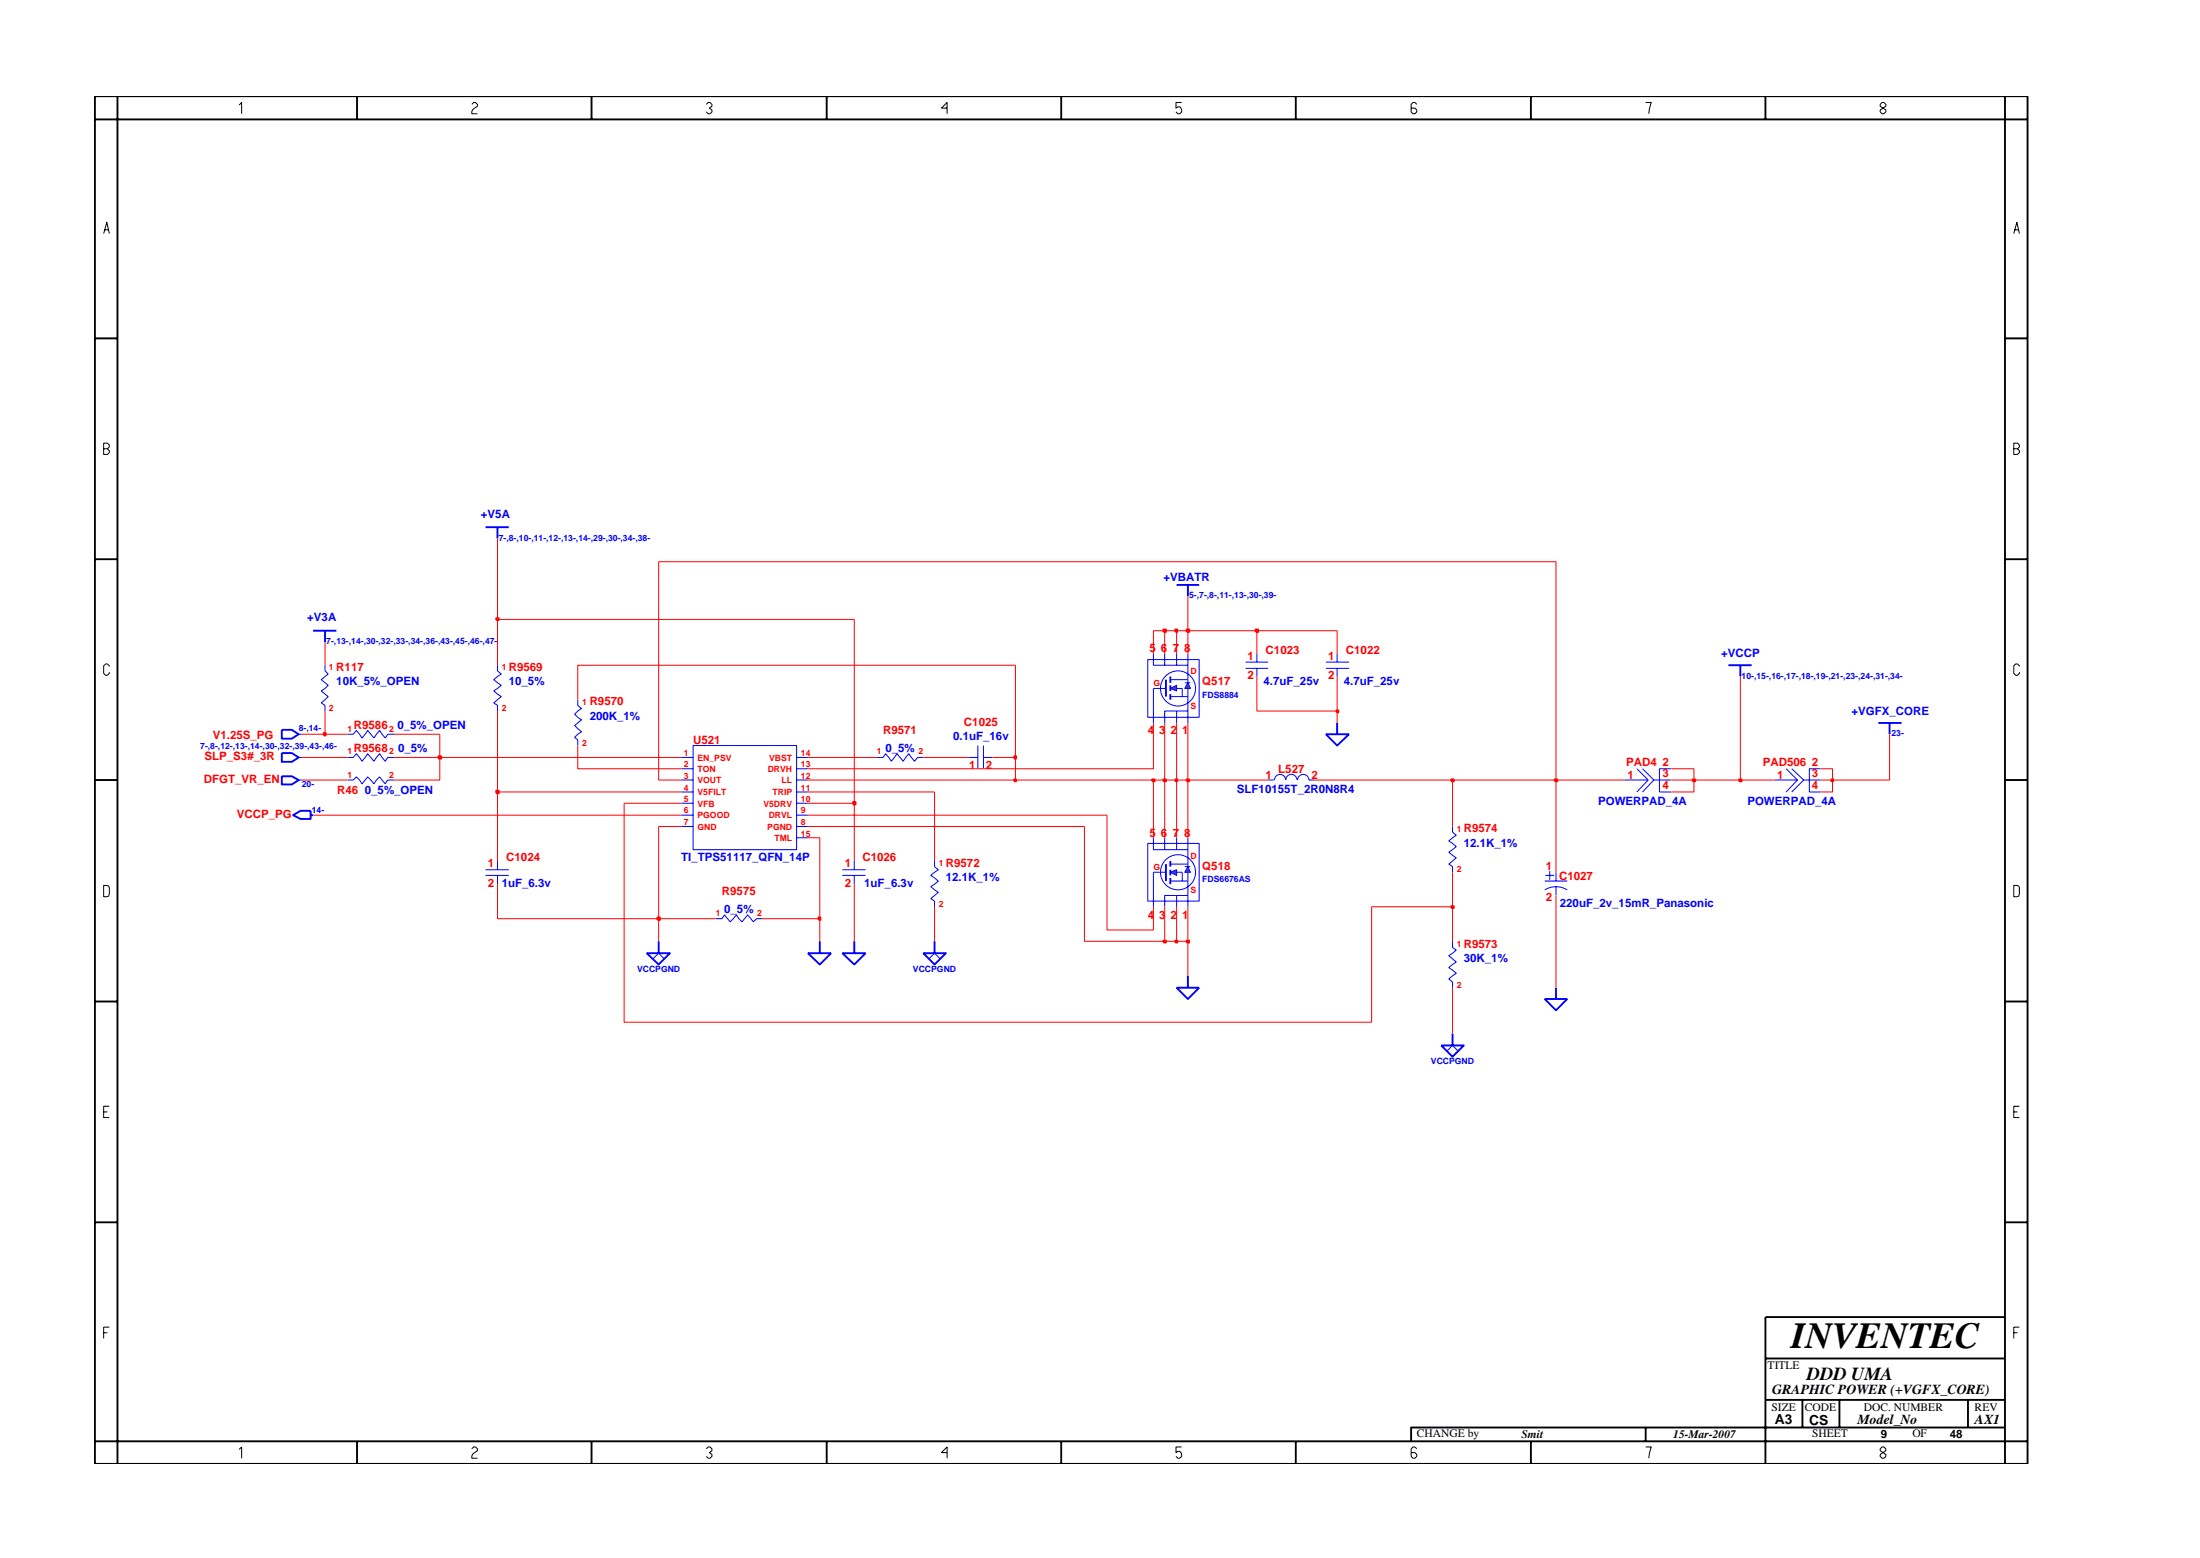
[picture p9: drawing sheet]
<svg xmlns="http://www.w3.org/2000/svg" width="297mm" height="210mm" viewBox="0 0 297 210" stroke-linecap="round" stroke-linejoin="round" font-family="sans-serif">
<g fill="none" stroke="#00f" stroke-width=".25">
<path d="M65.6 71.1h3.1M67.2 71.1v1.6M158.9 78.9h3M160.4 78.9v1.6M157.4 91.7v2.3M179 99.1h3.1l-1.6 1.5zM180.5 97.6v1.5M233.4 89.8h3.1M235 89.8v1.5M253.6 97.6h3.1M255.1 97.6v1.5M38 101.6h1.4l.9 .6-.9 .6h-1.4z"/>
<path d="M39.6 110l1-.6h1.3v1.1h-1.3zM41.9 110h.4M87.3 128.6h3.2l-1.6 1.6zM88.9 127v1.6M109.1 128.6h3.1l-1.5 1.6zM110.7 127v1.6M124.7 128.6h3l-1.5 1.6zM126.2 127v1.6M158.9 133.3h3l-1.5 1.5zM160.4 131.7v1.6M196.1 139.5v1.6M208.6 134.8h3l-1.5 1.5z"/>
<path d="M210.1 133.3v1.5M194.6 141.1h3l-1.5 1.5z"/>
</g>
<g fill="none" stroke="#00f" stroke-width=".14">
<path d="M155.7 92.9h1.7M168.2 89.4h3M168.2 90.2h3M169.7 88.3v1.1M169.7 90.2v1.1M179 89.4h3.1M179 90.2h3.1M180.5 88.3v1.1M180.5 90.2v1.1M40.3 102.2h.5M92 102.2h1.6M92 105.3h1.6"/>
<path d="M92 103.7h1.6M92 106.9h1.6M92 108.4h1.6M92 110h1.6M92 111.5h1.6M93.6 100.6h14v14.1h-14zM107.6 102.2h1.5M107.6 105.3h1.5M107.6 103.7h1.5M107.6 106.9h1.5M107.6 108.4h1.5M107.6 110h1.5"/>
<path d="M107.6 111.5h1.5M107.6 113.1h1.5M113.7 118.1h3.2M113.7 117.4h3.2M115.3 116.2v1.2M115.3 118.1v1.2M126.2 116.2v.8l.5 .4-1 .7 1 .8-1 .8 1 .7-1 .9 .5 .3v.8M130.8 102.2h1.2M132 100.6v3.1M132.8 102.2h1.2M132.8 100.6v3.1M171.2 105.3h.8"/>
<path d="M172.1 105.3a.76 .76 0 0 1 .7-.8 .76 .76 0 0 1 .8 .8 .76 .76 0 0 1 .8-.8 .76 .76 0 0 1 .7 .8M175.2 105.3a.76 .76 0 0 1 .8-.8 .76 .76 0 0 1 .7 .8h.8M196.1 111.5v.8l.5 .4-1 .8 1 .7-1 .8 1 .8-1 .8 .5 .4v.7M208.6 118.9h3M208.6 118.1h1.2M209.2 117.5v1.2M210.1 117.7v1.2M210.1 119.7v1.1M239.6 105.3h3.1M241.2 103.7l1.5 1.6M241.9 103.7l1.6 1.6M242.7 105.3l-1.5 1.6"/>
<path d="M243.5 105.3h2.3M243.5 105.3l-1.6 1.6M245.8 103.7h-1.5v3.2h1.5M88.2 129.4l.7-.8 .8 .8M96.6 124h.9l.3-.5 .8 .9 .8-.9 .8 .9 .8-.9 .7 .9 .4-.4h.8M125.4 129.4l.8-.8 .7 .8M196.1 127v.9l.5 .3-1 .8 1 .8-1 .8 1 .7-1 .8 .5 .4v.8M208.6 120.1a2.88 2.88 0 0 1 3 0M195.4 141.8l.7-.7 .8 .7"/>
</g>
<path d="M160.4 92.1l.3 .8h-.7z" fill="#3c3cc8"/>
<path d="M160 92.1h.7M160.4 92.1l.3 .8h-.7z" fill="none" stroke="#00f" stroke-width=".14"/>
<path d="M158 92.9l.9-.4v.7z" fill="#3c3cc8"/>
<g fill="none" stroke="#00f" stroke-width=".14">
<path d="M155 89h6.9v7.8h-6.9zM155.7 88.3v1.5h4.7M155.7 92.9v4.7M157.3 88.3v1.5M158 92.9l.9-.4v.7zM158 94h2.4M158 91.7h2.4M158.9 92.9h.7v1.1M158.9 88.3v1.5M158.9 96v1.6M160.4 88.3v3.8M160.4 92.9v4.7"/>
<path d="M160.4 96h-3.1v1.6M155.7 117.7h1.7"/>
<circle cx="159.1" cy="92.9" r="2.37"/>
</g>
<path d="M158 91.3v.8M158 92.5v.7M158 93.7v.7M157.4 116.6v2.3" fill="none" stroke="#00f" stroke-width=".25"/>
<path d="M160.4 117l.3 .7h-.7z" fill="#3c3cc8"/>
<path d="M160 117h.7M160.4 117l.3 .7h-.7z" fill="none" stroke="#00f" stroke-width=".14"/>
<path d="M158 117.7l.9-.3v.7z" fill="#3c3cc8"/>
<g fill="none" stroke="#00f" stroke-width=".14">
<path d="M40.3 99.1h.5M43.9 89.8v.7l.4 .5-.9 .7 .9 .8-.9 .7 .9 .8-.9 .9 .5 .3v.8M46.9 99.1h.8l.4-.5 .8 1 .7-1 .9 1 .8-1 .7 1 .4-.5h.8M67.2 89.8v.7l.5 .5-1 .7 1 .8-1 .7 1 .8-1 .9 .5 .3v.8M78 94.4v.8l.5 .4-.9 .8 .9 .7-.9 .8 .9 .8-.9 .8 .4 .4v.7M40.3 105.3h.5M46.9 102.2h.8l.4-.5 .8 1 .7-1 .9 1 .8-1 .7 1 .4-.5h.8M46.9 105.3h.8l.4-.5 .8 1 .7-1 .9 1 .8-1 .7 1 .4-.5h.8M65.6 117.4h3.1M65.6 118.1h3.1M67.2 116.2v1.2M67.2 118.1v1.2"/>
<path d="M118.4 102.2h.8l.4-.5 .7 1 .8-1 .8 1 .8-1 .8 1 .4-.5h.8M155 113.8h6.9v7.8h-6.9zM155.7 113.1v1.6h4.7M155.7 117.7v4.7M157.3 113.1v1.6M158 117.7l.9-.3v.7zM158 118.9h2.4M158 116.6h2.4M158.9 117.7h.7v1.2M158.9 113.1v1.6M160.4 113.1v3.9M160.4 117.7v4.7"/>
<path d="M219.4 105.3h3.1M221 103.7l1.5 1.6M221.8 103.7l1.5 1.6M222.5 105.3l-1.5 1.6M223.3 105.3h2.4M223.3 105.3l-1.5 1.6M225.7 103.7h-1.6v3.2h1.6M158.9 120.8v1.6M160.4 120.8h-3.1v1.6"/>
<circle cx="159.1" cy="117.7" r="2.37"/>
</g>
<path d="M38 98.5h1.4l.9 .6-.9 .6h-1.4zM42.3 85.1h3.1M43.9 85.1v1.5M38 104.8h1.4l.9 .5-.9 .6h-1.4zM158 116.2v.8M158 117.4v.7M158 118.5v.8M113.7 128.6h3.2l-1.6 1.6zM115.3 127v1.6" fill="none" stroke="#00f" stroke-width=".25"/>
<path d="M84.3 108.4v29.6h100.9v-15.6M115.3 119.3v7.7M146.4 111.5v15.5h10.9M88.9 124v3M110.7 124v3M126.2 122.4v4.6M160.4 127v4.7M196.1 133.3v6.2M210.1 120.8v12.5" fill="none" stroke="#f00" stroke-width=".14"/>
<path d="M157.1 126.9h.3v.3h-.3z" fill="#8e2323"/>
<path d="M157.1 126.9h.3v.3h-.3z" fill="none" stroke="#f00" stroke-width=".25"/>
<path d="M157.3 122.4v4.6h1.6" fill="none" stroke="#f00" stroke-width=".14"/>
<path d="M158.7 126.9h.2v.3h-.2z" fill="#8e2323"/>
<path d="M158.7 126.9h.2v.3h-.2z" fill="none" stroke="#f00" stroke-width=".25"/>
<path d="M158.9 122.4v4.6h1.5" fill="none" stroke="#f00" stroke-width=".14"/>
<path d="M160.2 126.9h.4v.3h-.4z" fill="#8e2323"/>
<path d="M160.2 126.9h.4v.3h-.4z" fill="none" stroke="#f00" stroke-width=".25"/>
<path d="M67.2 119.3v4.7h21.7M149.5 110v15.5h6.2v-3.1M160.4 122.4v4.6M196.1 122.4v4.6" fill="none" stroke="#f00" stroke-width=".14"/>
<path d="M88.8 123.8h.3v.3h-.3z" fill="#8e2323"/>
<path d="M88.8 123.8h.3v.3h-.3z" fill="none" stroke="#f00" stroke-width=".25"/>
<path d="M88.9 111.5v12.5h7.7M102.9 124h7.8" fill="none" stroke="#f00" stroke-width=".14"/>
<path d="M110.5 123.8h.3v.3h-.3z" fill="#8e2323"/>
<path d="M110.5 123.8h.3v.3h-.3z" fill="none" stroke="#f00" stroke-width=".25"/>
<path d="M110.7 113.1v10.9M185.2 122.4h10.9" fill="none" stroke="#f00" stroke-width=".14"/>
<path d="M195.9 122.3h.4v.2h-.4z" fill="#8e2323"/>
<path d="M195.9 122.3h.4v.2h-.4z" fill="none" stroke="#f00" stroke-width=".25"/>
<g fill="none" stroke="#f00" stroke-width=".14">
<path d="M42.3 110h49.7M67.2 106.9v9.3M84.3 108.4h7.7M88.9 111.5h3.1M109.1 108.4h6.2v7.8M109.1 113.1h1.6M109.1 111.5h37.3M109.1 110h40.4M126.2 106.9v9.3M155.7 105.3v7.8M157.3 105.3v7.8M158.9 105.3v7.8"/>
<path d="M160.4 105.3v7.8M196.1 105.3v6.2M196.1 117.7v4.7M210.1 105.3v12.4"/>
</g>
<path d="M115.2 108.2h.3v.4h-.3z" fill="#8e2323"/>
<path d="M115.2 108.2h.3v.4h-.3z" fill="none" stroke="#f00" stroke-width=".25"/>
<path d="M115.3 83.6v24.8" fill="none" stroke="#f00" stroke-width=".14"/>
<path d="M67 106.7h.3v.3h-.3z" fill="#8e2323"/>
<path d="M67 106.7h.3v.3h-.3z" fill="none" stroke="#f00" stroke-width=".25"/>
<path d="M88.9 75.8v29.5h3.1M67.2 96v10.9h24.8M40.8 105.3h6.1M59.4 102.2v3.1h-6.2M109.1 106.9h17.1M109.1 105.3h28M228.7 105.3v1.6h-3M247.4 105.3v1.6h-1.6" fill="none" stroke="#f00" stroke-width=".14"/>
<path d="M136.9 105.2h.3v.2h-.3z" fill="#8e2323"/>
<path d="M136.9 105.2h.3v.2h-.3z" fill="none" stroke="#f00" stroke-width=".25"/>
<path d="M137.1 102.2v3.1h18.6" fill="none" stroke="#f00" stroke-width=".14"/>
<path d="M155.6 105.2h.3v.2h-.3z" fill="#8e2323"/>
<path d="M155.6 105.2h.3v.2h-.3z" fill="none" stroke="#f00" stroke-width=".25"/>
<path d="M155.7 105.3h1.6" fill="none" stroke="#f00" stroke-width=".14"/>
<path d="M157.1 105.2h.3v.2h-.3z" fill="#8e2323"/>
<path d="M157.1 105.2h.3v.2h-.3z" fill="none" stroke="#f00" stroke-width=".25"/>
<path d="M157.3 97.6v7.7h1.6" fill="none" stroke="#f00" stroke-width=".14"/>
<path d="M158.7 105.2h.2v.2h-.2z" fill="#8e2323"/>
<path d="M158.7 105.2h.2v.2h-.2z" fill="none" stroke="#f00" stroke-width=".25"/>
<path d="M158.9 97.6v7.7h1.5" fill="none" stroke="#f00" stroke-width=".14"/>
<path d="M160.2 105.2h.4v.2h-.4z" fill="#8e2323"/>
<path d="M160.2 105.2h.4v.2h-.4z" fill="none" stroke="#f00" stroke-width=".25"/>
<path d="M160.4 97.6v7.7h10.8M177.5 105.3h18.6" fill="none" stroke="#f00" stroke-width=".14"/>
<path d="M195.9 105.2h.4v.2h-.4z" fill="#8e2323"/>
<path d="M195.9 105.2h.4v.2h-.4z" fill="none" stroke="#f00" stroke-width=".25"/>
<path d="M196.1 105.3h14" fill="none" stroke="#f00" stroke-width=".14"/>
<path d="M209.9 105.2h.4v.2h-.4z" fill="#8e2323"/>
<path d="M209.9 105.2h.4v.2h-.4z" fill="none" stroke="#f00" stroke-width=".25"/>
<path d="M210.1 75.8v29.5h9.3M225.7 105.3h3" fill="none" stroke="#f00" stroke-width=".14"/>
<path d="M228.5 105.2h.4v.2h-.4z" fill="#8e2323"/>
<path d="M228.5 105.2h.4v.2h-.4z" fill="none" stroke="#f00" stroke-width=".25"/>
<path d="M228.7 103.7v1.6h6.3" fill="none" stroke="#f00" stroke-width=".14"/>
<path d="M234.8 105.2h.3v.2h-.3z" fill="#8e2323"/>
<path d="M234.8 105.2h.3v.2h-.3z" fill="none" stroke="#f00" stroke-width=".25"/>
<path d="M235 91.3v14h4.6M245.8 105.3h1.6" fill="none" stroke="#f00" stroke-width=".14"/>
<path d="M247.3 105.2h.2v.2h-.2z" fill="#8e2323"/>
<path d="M247.3 105.2h.2v.2h-.2z" fill="none" stroke="#f00" stroke-width=".25"/>
<path d="M155.7 97.6v6.1h-46.6M255.1 99.1v6.2h-7.7v-1.6h-1.6M40.8 102.2h6.1M53.2 102.2h6.2M78 100.6v3.1h14M225.7 103.7h3" fill="none" stroke="#f00" stroke-width=".14"/>
<path d="M59.2 102.1h.3v.3h-.3z" fill="#8e2323"/>
<path d="M59.2 102.1h.3v.3h-.3z" fill="none" stroke="#f00" stroke-width=".25"/>
<path d="M59.4 99.1v3.1h32.6M109.1 102.2h9.3M124.7 102.2h6.1M134 102.2h3.1" fill="none" stroke="#f00" stroke-width=".14"/>
<path d="M136.9 102.1h.3v.3h-.3z" fill="#8e2323"/>
<path d="M136.9 102.1h.3v.3h-.3z" fill="none" stroke="#f00" stroke-width=".25"/>
<path d="M40.8 99.1h3.1M137.1 89.8v12.4" fill="none" stroke="#f00" stroke-width=".14"/>
<path d="M43.7 98.9h.3v.4h-.3z" fill="#8e2323"/>
<path d="M43.7 98.9h.3v.4h-.3z" fill="none" stroke="#f00" stroke-width=".25"/>
<path d="M43.9 96v3.1h3M53.2 99.1h6.2M169.7 91.3v4.7h10.8v1.6" fill="none" stroke="#f00" stroke-width=".14"/>
<path d="M180.5 95.9h.2v.2h-.2z" fill="#8e2323"/>
<path d="M180.5 95.9h.2v.2h-.2z" fill="none" stroke="#f00" stroke-width=".25"/>
<path d="M43.9 86.6v3.2M67.2 83.6v6.2M137.1 89.8h-59.1v4.6M155.7 88.3v-3.2h1.6v3.2M158.9 85.1v3.2M160.4 85.1v3.2M169.7 85.1v3.2M180.5 85.1v3.2M180.5 91.3v4.7" fill="none" stroke="#f00" stroke-width=".14"/>
<path d="M157.1 84.9h.3v.4h-.3z" fill="#8e2323"/>
<path d="M157.1 84.9h.3v.4h-.3z" fill="none" stroke="#f00" stroke-width=".25"/>
<path d="M157.3 85.1h1.6" fill="none" stroke="#f00" stroke-width=".14"/>
<path d="M158.7 84.9h.2v.4h-.2z" fill="#8e2323"/>
<path d="M158.7 84.9h.2v.4h-.2z" fill="none" stroke="#f00" stroke-width=".25"/>
<path d="M158.9 85.1h1.5" fill="none" stroke="#f00" stroke-width=".14"/>
<path d="M160.2 84.9h.4v.4h-.4z" fill="#8e2323"/>
<path d="M160.2 84.9h.4v.4h-.4z" fill="none" stroke="#f00" stroke-width=".25"/>
<path d="M160.4 80.5v4.6h9.3" fill="none" stroke="#f00" stroke-width=".14"/>
<path d="M169.5 84.9h.4v.4h-.4z" fill="#8e2323"/>
<path d="M169.5 84.9h.4v.4h-.4z" fill="none" stroke="#f00" stroke-width=".25"/>
<path d="M169.7 85.1h10.8" fill="none" stroke="#f00" stroke-width=".14"/>
<path d="M67 83.4h.3v.3h-.3z" fill="#8e2323"/>
<path d="M67 83.4h.3v.3h-.3z" fill="none" stroke="#f00" stroke-width=".25"/>
<path d="M67.2 72.7v10.9h48.1M88.9 75.8h121.2" fill="none" stroke="#f00" stroke-width=".14"/>
<g fill="none" stroke="#000" stroke-width=".25">
<path d="M12.8 13h261v184.6h-261zM12.8 16.1h261M15.9 13v184.6M48.2 13v3.1M79.9 13v3.1M111.6 13v3.1M143.3 13v3.1M174.9 13v3.1M206.7 13v3.1M238.4 13v3.1M270.7 13v184.6M12.8 45.7h3.1"/>
<path d="M270.7 45.7h3.1M12.8 75.5h3.1M270.7 75.5h3.1M12.8 105.3h3.1M270.7 105.3h3.1M12.8 135.2h3.1M270.7 135.2h3.1M12.8 165h3.1M270.7 165h3.1M270.7 177.7h-32.3v19.9M12.8 194.5h261M48.2 194.5v3.1"/>
<path d="M79.9 194.5v3.1M111.6 194.5v3.1M143.3 194.5v3.1M174.9 194.5v3.1M206.7 194.5v3.1M222.2 192.6v1.9M238.4 183.3h32.3M238.4 188.9h32.3M243.4 188.9v3.7M248.4 188.9v3.7M265.7 188.9v3.7M270.7 192.6h-80.2v1.9"/>
</g>
<g fill="none" stroke="#000" stroke-width=".14">
<path d="M32.3 14.2l.3-.4v1.6M63.7 14.1l.3-.3h.2l.3 .3v.2l-.5 .4-.3 .4v.3h.8M95.4 14.1l.2-.3h.3l.2 .3v.2l-.3 .3 .3 .2v.3l-.2 .3h-.3l-.2-.3M127.9 14.6h-.8l.8-.8v1.6M159.5 13.8h-.7v.8l.2-.2a.5 .5 0 0 1 .5 .7l-.2 .3h-.3l-.2-.3M191.3 14.1l-.3-.3h-.2l-.3 .3v1l.3 .3h.2l.3-.3v-.3l-.3-.2h-.5M222.2 13.8h.8l-.4 1.6M253.9 14.1l.2-.3h.3l.2 .3v.2l-.7 .5v.3l.2 .3h.3l.2-.3v-.3l-.7-.5zM14 31.5l.4-1.5 .4 1.5M14.1 31h.6M271.9 31.5l.4-1.5 .4 1.5M272 31h.6"/>
<path d="M14 59.8h.5l.3 .3v.2l-.3 .3 .3 .2v.3l-.3 .2h-.5zM14 60.6h.5M271.9 60.6h.5l.3-.3v-.2l-.3-.3h-.5v1.5h.5l.3-.2v-.3l-.3-.2M14.8 89.9l-.3-.3h-.2l-.3 .3v1l.3 .2h.2l.3-.2v-.2M272.7 89.9l-.3-.3h-.3l-.2 .3v1l.2 .2h.3l.3-.2v-.2M14 119.5l.7 .1 .1 .2-.1 1.1-.7 .1zM271.9 119.5l.7 .1 .1 .2-.1 1.1-.7 .1zM14 150.1h.5M14.8 149.3h-.8v1.5h.8M271.9 150.1h.5M272.7 149.3h-.8v1.5h.8M14 179.9h.5"/>
<path d="M14.8 179.1h-.8v1.5M271.9 179.9h.5M272.7 179.1h-.8v1.5M32.3 195.6l.3-.3v1.5M63.7 195.5l.3-.2h.2l.3 .2v.3l-.7 .5-.1 .2v.3h.8M95.4 195.5l.2-.2h.3l.2 .2v.3l-.3 .2 .3 .3v.2l-.2 .3h-.3l-.2-.3M127.9 196h-.8l.8-.7v1.5M159.5 195.3h-.7v.7l.2-.1a.5 .5 0 0 1 .5 .6l-.2 .3h-.3l-.2-.3M191.3 195.5l-.3-.2h-.2l-.3 .2v1l.3 .3h.2l.3-.3v-.2l-.3-.3h-.5M222.2 195.3h.8l-.4 1.5M254.1 195.3l-.2 .2v.3l.7 .5v.2l-.2 .3h-.3l-.2-.3v-.2l.7-.5v-.3l-.2-.2z"/>
</g>
<text font-size="5" x="241.8" y="182">INVENTEC</text>
<text font-size="2.5" x="244" y="186.3">DDD UMA</text>
<g font-size="1.9">
<text x="239.3" y="188.1">GRAPHIC POWER (+VGFX_CORE)</text>
<text x="239.6" y="192.2">A3</text>
<text x="244.3" y="192.3">CS</text>
<text x="250.8" y="192.2">Model_No</text>
<text x="266.6" y="192.2">AX1</text>
</g>
<g font-size="1.6" fill="#00f">
<text x="64.9" y="70">+V5A</text>
<text x="41.5" y="83.8">+V3A</text>
<text x="157.1" y="78.4">+VBATR</text>
<text x="232.4" y="88.7">+VCCP</text>
<text x="45.4" y="92.5">10K_5%_OPEN</text>
<text x="68.7" y="92.5">10_5%</text>
<text x="170.6" y="92.5">4.7uF_25v</text>
<text x="181.4" y="92.5">4.7uF_25v</text>
<text x="53.7" y="98.4">0_5%_OPEN</text>
<text x="53.8" y="101.5">0_5%</text>
<text x="79.6" y="97.1">200K_1%</text>
<text x="119.5" y="101.5">0_5%</text>
<text x="128.7" y="99.9">0.1uF_16v</text>
<text x="250" y="96.5">+VGFX_CORE</text>
<text x="49.3" y="107.1">0_5%_OPEN</text>
<text x="167" y="107">SLF10155T_2R0N8R4</text>
<text x="215.8" y="108.6">POWERPAD_4A</text>
<text x="235.9" y="108.6">POWERPAD_4A</text>
<text x="67.7" y="119.6">1uF_6.3v</text>
<text x="92" y="116.2">TI_TPS51117_QFN_14P</text>
<text x="116.7" y="119.6">1uF_6.3v</text>
<text x="127.7" y="118.9">12.1K_1%</text>
<text x="197.6" y="114.2">12.1K_1%</text>
<text x="97.8" y="123.2">0_5%</text>
<text x="210.6" y="122.4">220uF_2v_15mR_Panasonic</text>
<text x="197.6" y="129.8">30K_1%</text>
</g>
<g font-size="1.6" fill="#f00">
<text x="155.2" y="88">5</text>
<text x="156.7" y="88">6</text>
<text x="158.4" y="88">7</text>
<text x="159.9" y="88">8</text>
<text x="168.4" y="89">1</text>
<text x="170.9" y="88.2">C1023</text>
<text x="179.3" y="89">1</text>
<text x="181.7" y="88.2">C1022</text>
<text x="45.4" y="90.5">R117</text>
<text x="68.7" y="90.5">R9569</text>
<text x="79.6" y="95.2">R9570</text>
<text x="162.3" y="92.5">Q517</text>
<text x="168.4" y="91.7">2</text>
<text x="179.3" y="91.7">2</text>
<text x="28.7" y="99.8">V1.25S_PG</text>
<text x="47.8" y="98.3">R9586</text>
<text x="47.8" y="101.5">R9568</text>
<text x="93.6" y="100.4">U521</text>
<text x="119.2" y="99.1">R9571</text>
<text x="130.2" y="98">C1025</text>
<text x="155" y="99.1">4</text>
<text x="156.5" y="99.1">3</text>
<text x="158" y="99.1">2</text>
<text x="159.6" y="99.1">1</text>
<text x="27.5" y="105.7">DFGT_VR_EN</text>
<text x="27.6" y="102.5">SLP_S3#_3R</text>
<text x="45.5" y="107.2">R46</text>
<text x="130.8" y="103.7">1</text>
<text x="133.1" y="103.7">2</text>
<text x="170.9" y="105.1">1</text>
<text x="172.6" y="104.3">L527</text>
<text x="177.1" y="105.1">2</text>
<text x="219.6" y="103.4">PAD4</text>
<text x="219.7" y="105.1">1</text>
<text x="224.5" y="103.4">2</text>
<text x="224.5" y="104.9">3</text>
<text x="224.5" y="106.4">4</text>
<text x="238" y="103.4">PAD506</text>
<text x="240" y="105.1">1</text>
<text x="244.6" y="103.4">2</text>
<text x="244.6" y="104.9">3</text>
<text x="244.6" y="106.4">4</text>
<text x="32" y="110.3">VCCP_PG</text>
<text x="155.2" y="112.9">5</text>
<text x="156.7" y="112.9">6</text>
<text x="158.4" y="112.9">7</text>
<text x="159.9" y="112.9">8</text>
<text x="197.6" y="112.3">R9574</text>
<text x="65.9" y="117">1</text>
<text x="65.9" y="119.6">2</text>
<text x="68.4" y="116.2">C1024</text>
<text x="114.1" y="117">1</text>
<text x="114.1" y="119.6">2</text>
<text x="116.4" y="116.2">C1026</text>
<text x="127.7" y="117">R9572</text>
<text x="162.3" y="117.4">Q518</text>
<text x="208.7" y="117.4">1</text>
<text x="210.5" y="118.7">C1027</text>
<text x="97.5" y="120.8">R9575</text>
<text x="155" y="124">4</text>
<text x="156.5" y="124">3</text>
<text x="158" y="124">2</text>
<text x="159.6" y="124">1</text>
<text x="208.7" y="121.6">2</text>
<text x="197.6" y="127.9">R9573</text>
</g>
<g font-size="1.6">
<text x="238.7" y="184.8">TITLE</text>
<text x="239.2" y="190.4">SIZE</text>
<text x="243.7" y="190.4">CODE</text>
<text x="251.6" y="190.4">DOC. NUMBER</text>
<text x="266.6" y="190.4">REV</text>
<text x="191.3" y="193.9">CHANGE by</text>
<text x="205.4" y="194.1">Smit</text>
<text x="225.9" y="194.1">15-Mar-2007</text>
<text x="244.7" y="193.9">SHEET</text>
<text x="253.9" y="194.1">9</text>
<text x="258.2" y="193.9">OF</text>
<text x="263.3" y="194.1">48</text>
</g>
<g font-size="1.2" fill="#00f">
<text x="67.3" y="73">7-,8-,10-,11-,12-,13-,14-,29-,30-,34-,38-</text>
<text x="160.6" y="80.7">5-,7-,8-,11-,13-,30-,39-</text>
<text x="44.1" y="86.9">7-,13-,14-,30-,32-,33-,34-,36-,43-,45-,46-,47-</text>
<text x="162.3" y="94.3">FDS8884</text>
<text x="235.1" y="91.6">10-,15-,16-,17-,18-,19-,21-,23-,24-,31-,34-</text>
<text x="27" y="101.1">7-,8-,12-,13-,14-,30-,32-,39-,43-,46-</text>
<text x="40.3" y="98.7">8-,14-</text>
<text x="255.4" y="99.4">23-</text>
<text x="40.8" y="106.2">20-</text>
<text x="42.1" y="109.8">14-</text>
<text x="162.3" y="119.1">FDS6676AS</text>
<text x="86" y="131.2">VCCPGND</text>
<text x="123.3" y="131.2">VCCPGND</text>
<text x="193.2" y="143.7">VCCPGND</text>
</g>
<g font-size="1.2" fill="#f00">
<text x="44.4" y="90.5">1</text>
<text x="44.4" y="96">2</text>
<text x="67.8" y="90.5">1</text>
<text x="67.8" y="96">2</text>
<text x="78.6" y="95.1">1</text>
<text x="155.7" y="92.6">G</text>
<text x="160.7" y="95.6">S</text>
<text x="160.7" y="91">D</text>
<text x="46.9" y="98.7">1</text>
<text x="46.9" y="101.8">1</text>
<text x="52.6" y="98.7">2</text>
<text x="52.6" y="101.8">2</text>
<text x="78.6" y="100.6">2</text>
<text x="118.4" y="101.8">1</text>
<text x="124" y="101.8">2</text>
<text x="46.9" y="104.9">1</text>
<text x="52.6" y="104.9">2</text>
<text x="92.3" y="106.7">4</text>
<text x="92.3" y="105.1">3</text>
<text x="92.3" y="102.1">1</text>
<text x="92.3" y="103.6">2</text>
<text x="94.2" y="107.3">V5FILT</text>
<text x="94.2" y="105.7">VOUT</text>
<text x="94.2" y="102.7">EN_PSV</text>
<text x="94.2" y="104.2">TON</text>
<text x="103.7" y="104.2">DRVH</text>
<text x="103.9" y="102.7">VBST</text>
<text x="104.3" y="107.3">TRIP</text>
<text x="105.5" y="105.7">LL</text>
<text x="108.1" y="106.7">11</text>
<text x="108.1" y="102.1">14</text>
<text x="108.1" y="103.6">13</text>
<text x="108.1" y="105.1">12</text>
<text x="92.3" y="108.2">5</text>
<text x="92.3" y="111.4">7</text>
<text x="92.3" y="109.8">6</text>
<text x="94.2" y="108.8">VFB</text>
<text x="94.2" y="112">GND</text>
<text x="94.2" y="110.4">PGOOD</text>
<text x="103.1" y="108.8">V5DRV</text>
<text x="103.6" y="112">PGND</text>
<text x="103.8" y="110.4">DRVL</text>
<text x="104.6" y="113.5">TML</text>
<text x="108.1" y="108.2">10</text>
<text x="108.1" y="109.8">9</text>
<text x="108.1" y="111.4">8</text>
<text x="108.1" y="112.9">15</text>
<text x="196.7" y="112.2">1</text>
<text x="126.8" y="116.9">1</text>
<text x="155.7" y="117.4">G</text>
<text x="160.7" y="115.9">D</text>
<text x="196.7" y="117.7">2</text>
<text x="96.6" y="123.6">1</text>
<text x="102.3" y="123.6">2</text>
<text x="126.8" y="122.4">2</text>
<text x="160.7" y="120.5">S</text>
<text x="196.7" y="127.7">1</text>
<text x="196.7" y="133.3">2</text>
</g>
</svg>
